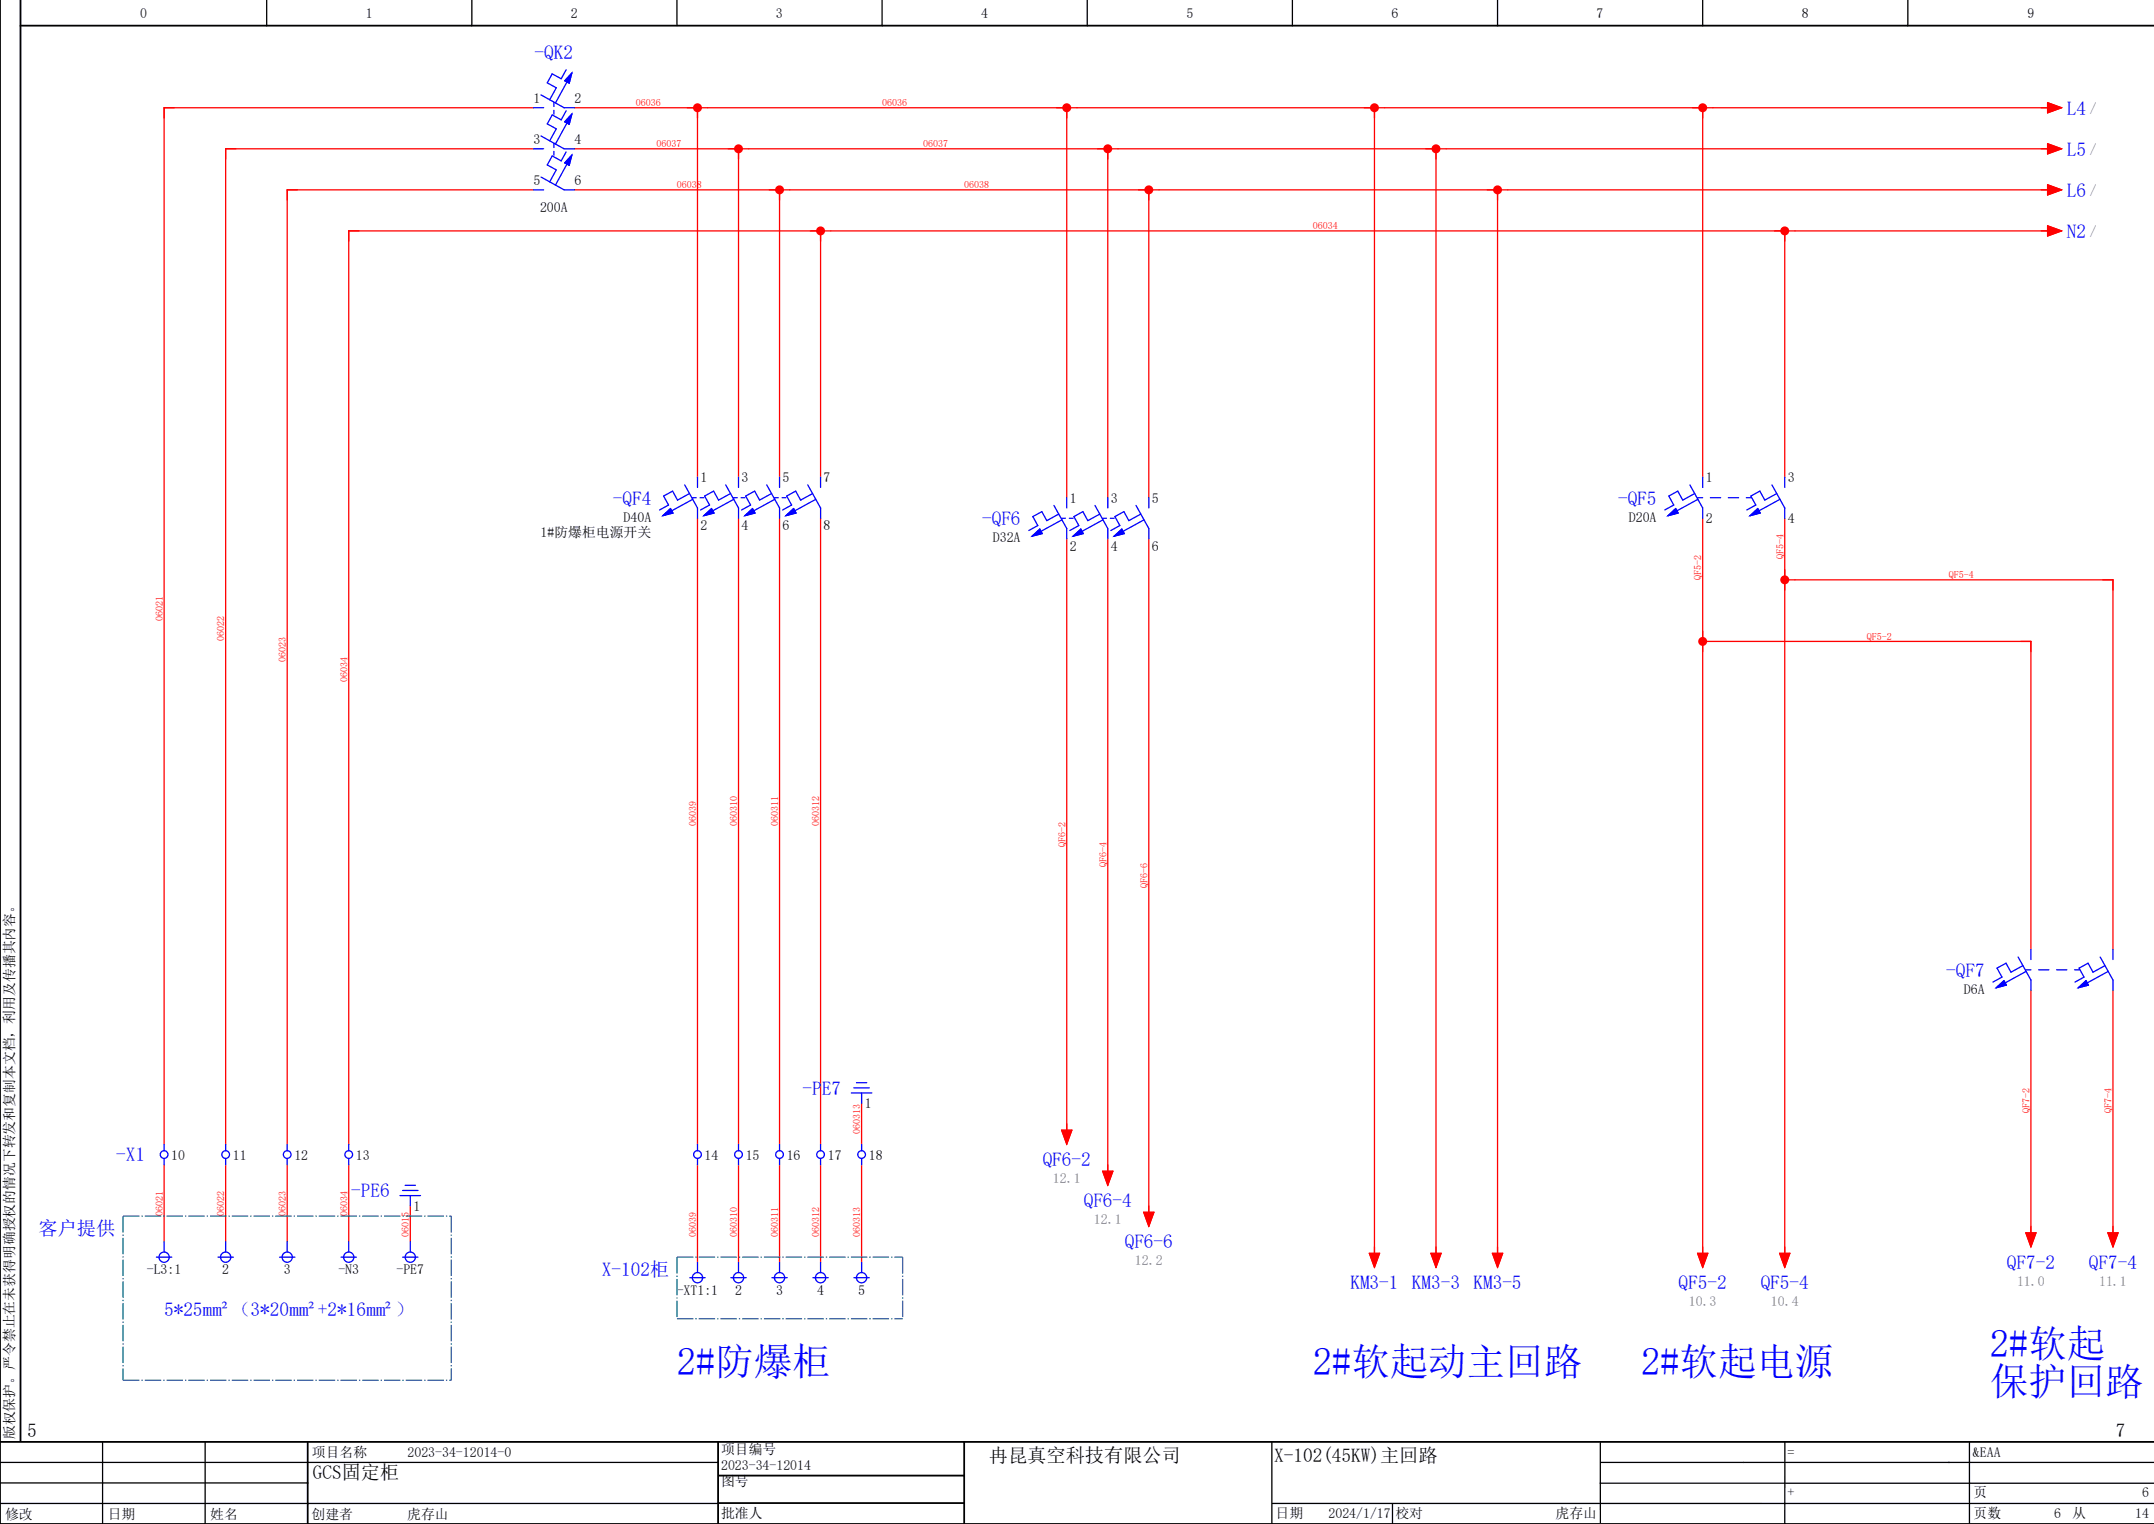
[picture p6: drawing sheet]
<svg xmlns="http://www.w3.org/2000/svg" width="420mm" height="297mm" viewBox="0 0 420 297" stroke-linecap="round" stroke-linejoin="round" font-family="sans-serif">
<g fill="none" stroke="#000" stroke-width=".25">
<path d="M52 0v5M92 0v5M132 0v5M172 0v5M212 0v5M252 0v5M292 0v5M332 0v5M372 0v5M0 293h140M0 285h140M0 289h60"/>
<path d="M20 281v16M40 281v16M248 281.1v15.9M248.1 293h171.9M271.5 293v4M312 281.2l.1 15.5M312 289l107.9 .1M348 281v15.9M384 281.2v15.6M420 285h-108"/>
</g>
<path d="M4 0v281M0 0v297h420M4 5h416M0 281h420M60 281v16M140 287.6h48M140 281v15.8M140.1 292.9h47.9M188 281v16" fill="none" stroke="#000" stroke-width=".35"/>
<g fill="none" stroke="#f00" stroke-width=".25">
<path d="M104 21h-72v202M104 29h-60v194M104 37h-48v186M112 21h96v76M112 29h32v64M112 37h40v56M136 21v72M146 29h70v68M154 37h70v60M210 21h58v224M218 29h62v216M226 37h66v208"/>
<path d="M270 21h62v72M282 29h118M294 37h106M334 21h66M162 45h186v48M350 45h50M160 93v-48h-92v178M136 101v122M144 101v122M152 101v122M160 101v122M208 105v116"/>
<path d="M216 105v124M224 105v132M332 101v144M348 101v144M350 113h62v72M334 125h62v60M396 193v48M412 193v48M168 215v8M32 227v15M44 227v15M56 227v15"/>
<path d="M68 227v15M80 235v7M136 227v19M144 227v19M152 227v19M160 227v19M168 227v19"/>
</g>
<circle cx="136" cy="21" r=".88" fill="#f00"/>
<path d="M142 29h4M144 29v2" fill="none" stroke="#f00" stroke-width=".25"/>
<circle cx="144" cy="29" r=".87" fill="#f00"/>
<path d="M150 37h4M152 37v2" fill="none" stroke="#f00" stroke-width=".25"/>
<circle cx="152" cy="37" r=".87" fill="#f00"/>
<path d="M158 45h4M160 45v2" fill="none" stroke="#f00" stroke-width=".25"/>
<circle cx="160" cy="45" r=".88" fill="#f00"/>
<path d="M266 21h4M268 21v2" fill="none" stroke="#f00" stroke-width=".25"/>
<circle cx="268" cy="21" r=".88" fill="#f00"/>
<path d="M278 29h4M280 29v2" fill="none" stroke="#f00" stroke-width=".25"/>
<circle cx="280" cy="29" r=".88" fill="#f00"/>
<path d="M290 37h4M292 37v2" fill="none" stroke="#f00" stroke-width=".25"/>
<circle cx="292" cy="37" r=".88" fill="#f00"/>
<path d="M330 21h4M332 21v2" fill="none" stroke="#f00" stroke-width=".25"/>
<circle cx="332" cy="21" r=".88" fill="#f00"/>
<path d="M346 45h4M348 45v2" fill="none" stroke="#f00" stroke-width=".25"/>
<circle cx="348" cy="45" r=".88" fill="#f00"/>
<path d="M332 123v4M332 125h2" fill="none" stroke="#f00" stroke-width=".25"/>
<circle cx="332" cy="125" r=".88" fill="#f00"/>
<path d="M348 111v4M348 113h2" fill="none" stroke="#f00" stroke-width=".25"/>
<circle cx="348" cy="113" r=".88" fill="#f00"/>
<path d="M206 21h4M208 21v2M410 113h2v2M394 125h2v2" fill="none" stroke="#f00" stroke-width=".25"/>
<circle cx="208" cy="21" r=".88" fill="#f00"/>
<path d="M214 29h4M216 29v2" fill="none" stroke="#f00" stroke-width=".25"/>
<circle cx="216" cy="29" r=".88" fill="#f00"/>
<path d="M222 37h4M224 37v2" fill="none" stroke="#f00" stroke-width=".25"/>
<circle cx="224" cy="37" r=".88" fill="#f00"/>
<path d="M24 237h64M24 237v32M88 237v32M132 257h44M132 245h44M132 245v12M176 245v12M24 269h64" fill="none" stroke="#007f7f" stroke-width=".25" stroke-dasharray="3.2 .4 .3 .4" stroke-linecap="butt"/>
<g fill="none" stroke="#00f" stroke-width=".25">
<path d="M105.5 18.5l4.5 2.5h2M110.4 13.6l-1 1.8-1.7-1-1 1.7 1.8 1-1.3 2.3M110.5 16l-2.2 4.1M111.5 14.2l-.5 2-.9-.5zM104 37h2M104 21h2M104 29h2M105.5 34.5l4.5 2.5h2M105.5 26.5l4.5 2.5h2M108 20v.8M108 21.5v.8M108 28v.7"/>
<path d="M108 29.5v.7M110.4 21.6l-1 1.8-1.7-1-1 1.7 1.8 1-1.3 2.3M110.4 29.6l-1 1.8-1.7-1-1 1.7 1.8 1-1.3 2.3M110.5 24l-2.2 4.1M110.5 32l-2.2 4.1M111.5 30.2l-.5 2-.9-.5zM111.5 22.2l-.5 2-.9-.5zM133.5 94.5l2.5 4.5v2M134.4 96.2l-2.3 1.3-1-1.8-1.7 1 1 1.7-1.8 1M135 97h.7M135.1 97.3l-4.1 2.2M136 93v2"/>
<path d="M136.5 97h.7M141.5 94.5l2.5 4.5v2M142.4 96.2l-2.3 1.3-1-1.8-1.7 1 1 1.7-1.8 1M143 97h.7M143.1 97.3l-4.1 2.2M144 93v2M144.5 97h.7M149.5 94.5l2.5 4.5v2M150.4 96.2l-2.3 1.3-1-1.8-1.7 1 1 1.7-1.8 1M151 97h.8M151.1 97.3l-4.1 2.2M152 93v2"/>
<path d="M152.5 97h.7M157.5 94.5l2.5 4.5v2M158.4 96.2l-2.3 1.3-1-1.8-1.7 1 1 1.7-1.8 1M159.1 97.3l-4.1 2.2M160 93v2M205.5 98.5l2.5 4.5v2M208 97v2M213.5 98.5l2.5 4.5v2M216 97v2M221.5 98.5l2.5 4.5v2M224 97v2M329.5 94.5l2.5 4.5v2"/>
<path d="M330.4 96.2l-2.3 1.3-1-1.8-1.7 1 1 1.7-1.8 1M331 97h1M331.1 97.3l-4.1 2.2M332 93v2M333.5 97h2M337 97h2M340.5 97h1M345.5 94.5l2.5 4.5v2M346.4 96.2l-2.3 1.3-1-1.8-1.7 1 1 1.7-1.8 1M347.1 97.3l-4.1 2.2M348 93v2M129.2 100.5l1.5-1.4 .5 .9z"/>
<path d="M137.2 100.5l1.5-1.4 .5 .9zM145.2 100.5l1.5-1.4 .5 .9zM153.2 100.5l1.5-1.4 .5 .9zM201.2 104.5l1.5-1.4 .5 .9zM206.4 100.2l-2.3 1.3-1-1.8-1.7 1 1 1.7-1.8 1M207 101h.8M207.1 101.3l-4.1 2.2M208.5 101h.8M209.2 104.5l1.5-1.4 .5 .9zM214.4 100.2l-2.3 1.3-1-1.8-1.7 1 1 1.7-1.8 1M215 101h.8M215.1 101.3l-4.1 2.2"/>
<path d="M216.5 101h.8M217.2 104.5l1.5-1.4 .5 .9zM222.4 100.2l-2.3 1.3-1-1.8-1.7 1 1 1.7-1.8 1M223.1 101.3l-4.1 2.2M325.2 100.5l1.5-1.4 .5 .9zM341.2 100.5l1.5-1.4 .5 .9zM389.2 192.5l1.5-1.4 .5 .9zM393.5 186.5l2.5 4.5v2M394.4 188.2l-2.3 1.3-1-1.8-1.7 1 1 1.7-1.8 1M395 189h1M395.1 189.3l-4.1 2.2M396 185v2"/>
<path d="M397.5 189h2M401 189h2M404.5 189h1M405.2 192.5l1.5-1.4 .5 .9zM409.5 186.5l2.5 4.5v2M410.4 188.2l-2.3 1.3-1-1.8-1.7 1 1 1.7-1.8 1M411.1 189.3l-4.1 2.2M412 185v2M166 213h4M166.5 212h3M167 211h2M168 213v2"/>
<path d="M32 223v1.3M32 225.7v1.3M44 223v1.3M44 225.7v1.3M56 223v1.3M56 225.7v1.3M68 223v1.3M68 225.7v1.3M78 233h4M78.5 232h3M79 231h2M80 233v2"/>
<path d="M136 223v1.3M136 225.7v1.3M144 223v1.3M144 225.7v1.3M152 223v1.3M152 225.7v1.3M160 223v1.3M160 225.7v1.3M168 223v1.3M168 225.7v1.3M30.5 245h3M32 242v2"/>
<path d="M42.5 245h3M44 242v2M54.5 245h3M56 242v2M66.5 245h3M68 242v2M78.5 245h3M80 242v2M134.5 249h3M136 246v2M142.5 249h3M144 246v2"/>
<path d="M150.5 249h3M152 246v2M158.5 249h3M160 246v2M166.5 249h3M168 246v2"/>
<circle cx="32" cy="225" r=".75"/>
<circle cx="44" cy="225" r=".75"/>
<circle cx="56" cy="225" r=".75"/>
<circle cx="68" cy="225" r=".75"/>
<circle cx="136" cy="225" r=".75"/>
<circle cx="144" cy="225" r=".75"/>
<circle cx="152" cy="225" r=".75"/>
<circle cx="160" cy="225" r=".75"/>
<circle cx="168" cy="225" r=".75"/>
<circle cx="32" cy="245" r="1"/>
<circle cx="44" cy="245" r="1"/>
<circle cx="56" cy="245" r="1"/>
<circle cx="68" cy="245" r="1"/>
<circle cx="80" cy="245" r="1"/>
<circle cx="136" cy="249" r="1"/>
<circle cx="144" cy="249" r="1"/>
<circle cx="152" cy="249" r="1"/>
<circle cx="160" cy="249" r="1"/>
<circle cx="168" cy="249" r="1"/>
</g>
<g fill="#00f" stroke="#00f" stroke-width=".19">
<path d="M153.2 100.5l1.5-1.4 .5 .9z"/>
<path d="M137.2 100.5l1.5-1.4 .5 .9z"/>
<path d="M145.2 100.5l1.5-1.4 .5 .9z"/>
<path d="M129.2 100.5l1.5-1.4 .5 .9z"/>
<path d="M341.2 100.5l1.5-1.4 .5 .9z"/>
<path d="M325.2 100.5l1.5-1.4 .5 .9z"/>
<path d="M111.5 14.2l-.5 2-.9-.5z"/>
<path d="M111.5 30.2l-.5 2-.9-.5z"/>
<path d="M111.5 22.2l-.5 2-.9-.5z"/>
<path d="M209.2 104.5l1.5-1.4 .5 .9z"/>
<path d="M217.2 104.5l1.5-1.4 .5 .9z"/>
<path d="M201.2 104.5l1.5-1.4 .5 .9z"/>
<path d="M405.2 192.5l1.5-1.4 .5 .9z"/>
<path d="M389.2 192.5l1.5-1.4 .5 .9z"/>
</g>
<g fill="#f00" stroke="#f00" stroke-width=".19">
<path d="M331 244.2h2l-1 2.8z"/>
<path d="M347 244.2h2l-1 2.8z"/>
<path d="M207 220.3h2l-1 2.7z"/>
<path d="M215 228.3h2l-1 2.7z"/>
<path d="M267 244.2h2l-1 2.8z"/>
<path d="M279 244.2h2l-1 2.8z"/>
<path d="M291 244.2h2l-1 2.8z"/>
<path d="M223 236.2h2l-1 2.8z"/>
<path d="M395 240.3h2l-1 2.7z"/>
<path d="M411 240.3h2l-1 2.7z"/>
<path d="M399.2 20l2.8 1-2.8 1z"/>
<path d="M399.2 28l2.8 1-2.8 1z"/>
<path d="M399.2 36l2.8 1-2.8 1z"/>
<path d="M399.2 44l2.8 1-2.8 1z"/>
</g>
<g fill="none" stroke="#f00" stroke-width=".25">
<path d="M398 21h1.2M398 29h1.2M398 37h1.2M399.2 20l2.8 1-2.8 1zM399.2 28l2.8 1-2.8 1zM399.2 36l2.8 1-2.8 1zM398 45h1.2M399.2 44l2.8 1-2.8 1zM208 219v1.3M207 220.3h2l-1 2.7zM215 228.3h2l-1 2.7zM216 227v1.3"/>
<path d="M223 236.2h2l-1 2.8zM224 235v1.2M396 239v1.3M412 239v1.3M267 244.2h2l-1 2.8zM268 243v1.2M279 244.2h2l-1 2.8zM280 243v1.2M291 244.2h2l-1 2.8zM292 243v1.2M331 244.2h2l-1 2.8zM332 243v1.2"/>
<path d="M347 244.2h2l-1 2.8zM348 243v1.2M395 240.3h2l-1 2.7zM411 240.3h2l-1 2.7z"/>
</g>
<g font-size="7.5" fill="#00f">
<text x="132" y="267.9">2#防爆柜</text>
<text x="256" y="267.9">2#软起动主回路</text>
<text x="320" y="267.9">2#软起电源</text>
<text x="388" y="264.4">2#软起</text>
<text x="388" y="271.9">保护回路</text>
</g>
<g font-size="3.7" fill="#00f">
<text x="104.3" y="11.5">-QK2</text>
<text x="403" y="22.3">L4</text>
<text x="403" y="30.3">L5</text>
<text x="403" y="38.3">L6</text>
<text x="403" y="46.3">N2</text>
<text x="119.5" y="98.3">-QF4</text>
<text x="315.5" y="98.3">-QF5</text>
<text x="191.5" y="102.3">-QF6</text>
<text x="379.5" y="190.3">-QF7</text>
<text x="156.5" y="213.3">-PE7</text>
<text x="22.7" y="226.3">-X1</text>
<text x="203.3" y="227.2">QF6-2</text>
<text x="68.5" y="233.3">-PE6</text>
<text x="211.3" y="235.2">QF6-4</text>
<text x="7.5" y="240.7">客户提供</text>
<text x="219.3" y="243.2">QF6-6</text>
<text x="117.4" y="248.7">X-102柜</text>
<text x="263.3" y="251.2">KM3-1 KM3-3</text>
<text x="287.3" y="251.2">KM3-5</text>
<text x="327.3" y="251.2">QF5-2</text>
<text x="343.3" y="251.2">QF5-4</text>
<text x="391.3" y="247.2">QF7-2</text>
<text x="407.3" y="247.2">QF7-4</text>
<text x="32" y="256.5">5*25mm²（3*20mm²+2*16mm²）</text>
</g>
<g font-size="3.7">
<text x="5.3" y="280">5</text>
<text x="412.6" y="280">7</text>
<text x="192.8" y="285">冉昆真空科技有限公司</text>
<text x="248.5" y="284.9">X-102(45KW)主回路</text>
<text x="61" y="288.2">GCS固定柜</text>
</g>
<g font-size="2.7">
<text x="27.3" y="3.6">0</text>
<text x="71.3" y="3.6">1</text>
<text x="111.3" y="3.6">2</text>
<text x="151.3" y="3.6">3</text>
<text x="191.3" y="3.6">4</text>
<text x="231.3" y="3.6">5</text>
<text x="271.3" y="3.5">6</text>
<text x="311.3" y="3.5">7</text>
<text x="351.3" y="3.5">8</text>
<text x="395.3" y="3.5">9</text>
<text x="104.1" y="20">1</text>
<text x="112" y="20">2</text>
<text x="104.1" y="28">3</text>
<text x="112" y="28">4</text>
<text x="104.1" y="36">5</text>
<text x="105.3" y="41.3">200A</text>
<text x="112" y="36">6</text>
<text x="136.6" y="94">1</text>
<text x="144.6" y="94">3</text>
<text x="152.6" y="94">5</text>
<text x="160.6" y="94">7</text>
<text x="332.6" y="94">1</text>
<text x="348.6" y="94">3</text>
<text x="121.6" y="101.6">D40A</text>
<text x="208.6" y="98">1</text>
<text x="216.6" y="98">3</text>
<text x="224.6" y="98">5</text>
<text x="317.6" y="101.6">D20A</text>
<text x="332.6" y="101.9">2</text>
<text x="348.6" y="101.9">4</text>
<text x="105.4" y="104.7">1#防爆柜电源开关</text>
<text x="136.6" y="103.3">2</text>
<text x="144.6" y="103.3">4</text>
<text x="152.6" y="103.3">6</text>
<text x="160.6" y="103.3">8</text>
<text x="193.6" y="105.6">D32A</text>
<text x="208.6" y="107.3">2</text>
<text x="216.6" y="107.3">4</text>
<text x="224.6" y="107.3">6</text>
<text x="383" y="193.6">D6A</text>
<text x="168.6" y="215.9">1</text>
<text x="33.4" y="226">10</text>
<text x="45.4" y="226">11</text>
<text x="57.4" y="226">12</text>
<text x="69.4" y="226">13</text>
<text x="137.4" y="226">14</text>
<text x="145.4" y="226">15</text>
<text x="153.4" y="226">16</text>
<text x="161.4" y="226">17</text>
<text x="169.4" y="226">18</text>
<text x="80.6" y="235.9">1</text>
<text x="28.6" y="248.3">-L3:1</text>
<text x="43.3" y="248.3">2</text>
<text x="55.3" y="248.3">3</text>
<text x="66" y="248.3">-N3</text>
<text x="77.3" y="248.3">-PE7</text>
<text x="131.9" y="252.3">-XT1:1</text>
<text x="143.3" y="252.3">2</text>
<text x="151.3" y="252.3">3</text>
<text x="159.3" y="252.3">4</text>
<text x="167.3" y="252.3">5</text>
<text x="2.8" y="280.5" transform="rotate(-90 2.8 280.5)">版权保护。严令禁止在未获得明确授权的情况下转发和复制本文档，利用及传播其内容。</text>
<text x="60.8" y="284">项目名称</text>
<text x="79.5" y="284">2023-34-12014-0</text>
<text x="140.6" y="286.5">2023-34-12014</text>
<text x="140.6" y="283.4">项目编号</text>
<text x="348.5" y="284">=</text>
<text x="384.7" y="284">&amp;EAA</text>
<text x="140.6" y="289.7">图号</text>
<text x="348.5" y="291.8">+</text>
<text x="384.8" y="291.8">页</text>
<text x="417.7" y="291.8">6</text>
<text x="1" y="296">修改</text>
<text x="21" y="296">日期</text>
<text x="41" y="296">姓名</text>
<text x="60.8" y="296">创建者</text>
<text x="79.4" y="296">虎存山</text>
<text x="140.6" y="295.8">批准人</text>
<text x="248.7" y="295.8">日期</text>
<text x="259" y="295.8">2024/1/17</text>
<text x="272.1" y="295.8">校对</text>
<text x="303.3" y="295.8">虎存山</text>
<text x="384.8" y="295.8">页数</text>
<text x="400.5" y="295.8">6</text>
<text x="404" y="295.8">从</text>
<text x="416.3" y="295.8">14</text>
</g>
<g font-size="2.7" fill="#7ca552">
<text x="407.5" y="22">/</text>
<text x="407.5" y="30">/</text>
<text x="407.5" y="38">/</text>
<text x="407.5" y="46">/</text>
<text x="205.3" y="230.6">12.1</text>
<text x="213.3" y="238.6">12.1</text>
<text x="221.3" y="246.6">12.2</text>
<text x="393.3" y="250.6">11.0</text>
<text x="409.3" y="250.6">11.1</text>
<text x="329.3" y="254.6">10.3</text>
<text x="345.3" y="254.6">10.4</text>
</g>
<g font-size="2" fill="#f00">
<text x="124" y="20.7">06036</text>
<text x="172" y="20.7">06036</text>
<text x="128" y="28.7">06037</text>
<text x="180" y="28.7">06037</text>
<text x="132" y="36.7">06038</text>
<text x="188" y="36.7">06038</text>
<text x="256" y="44.7">06034</text>
<text x="331.7" y="113" transform="rotate(-90 331.7 113)">QF5-2</text>
<text x="347.7" y="109" transform="rotate(-90 347.7 109)">QF5-4</text>
<text x="380" y="112.7">QF5-4</text>
<text x="31.7" y="121" transform="rotate(-90 31.7 121)">06021</text>
<text x="43.7" y="125" transform="rotate(-90 43.7 125)">06022</text>
<text x="364" y="124.7">QF5-2</text>
<text x="55.7" y="129" transform="rotate(-90 55.7 129)">06023</text>
<text x="67.7" y="133" transform="rotate(-90 67.7 133)">06034</text>
<text x="135.7" y="161" transform="rotate(-90 135.7 161)">06039</text>
<text x="143.7" y="161" transform="rotate(-90 143.7 161)">060310</text>
<text x="151.7" y="161" transform="rotate(-90 151.7 161)">060311</text>
<text x="159.7" y="161" transform="rotate(-90 159.7 161)">060312</text>
<text x="207.7" y="165" transform="rotate(-90 207.7 165)">QF6-2</text>
<text x="215.7" y="169" transform="rotate(-90 215.7 169)">QF6-4</text>
<text x="223.7" y="173" transform="rotate(-90 223.7 173)">QF6-6</text>
<text x="167.7" y="221" transform="rotate(-90 167.7 221)">060313</text>
<text x="395.7" y="217" transform="rotate(-90 395.7 217)">QF7-2</text>
<text x="411.7" y="217" transform="rotate(-90 411.7 217)">QF7-4</text>
<text x="31.7" y="237" transform="rotate(-90 31.7 237)">06021</text>
<text x="43.7" y="237" transform="rotate(-90 43.7 237)">06022</text>
<text x="55.7" y="237" transform="rotate(-90 55.7 237)">06023</text>
<text x="67.7" y="237" transform="rotate(-90 67.7 237)">06034</text>
<text x="79.7" y="241" transform="rotate(-90 79.7 241)">06015</text>
<text x="135.7" y="241" transform="rotate(-90 135.7 241)">06039</text>
<text x="143.7" y="241" transform="rotate(-90 143.7 241)">060310</text>
<text x="151.7" y="241" transform="rotate(-90 151.7 241)">060311</text>
<text x="159.7" y="241" transform="rotate(-90 159.7 241)">060312</text>
<text x="167.7" y="241" transform="rotate(-90 167.7 241)">060313</text>
</g>
</svg>
